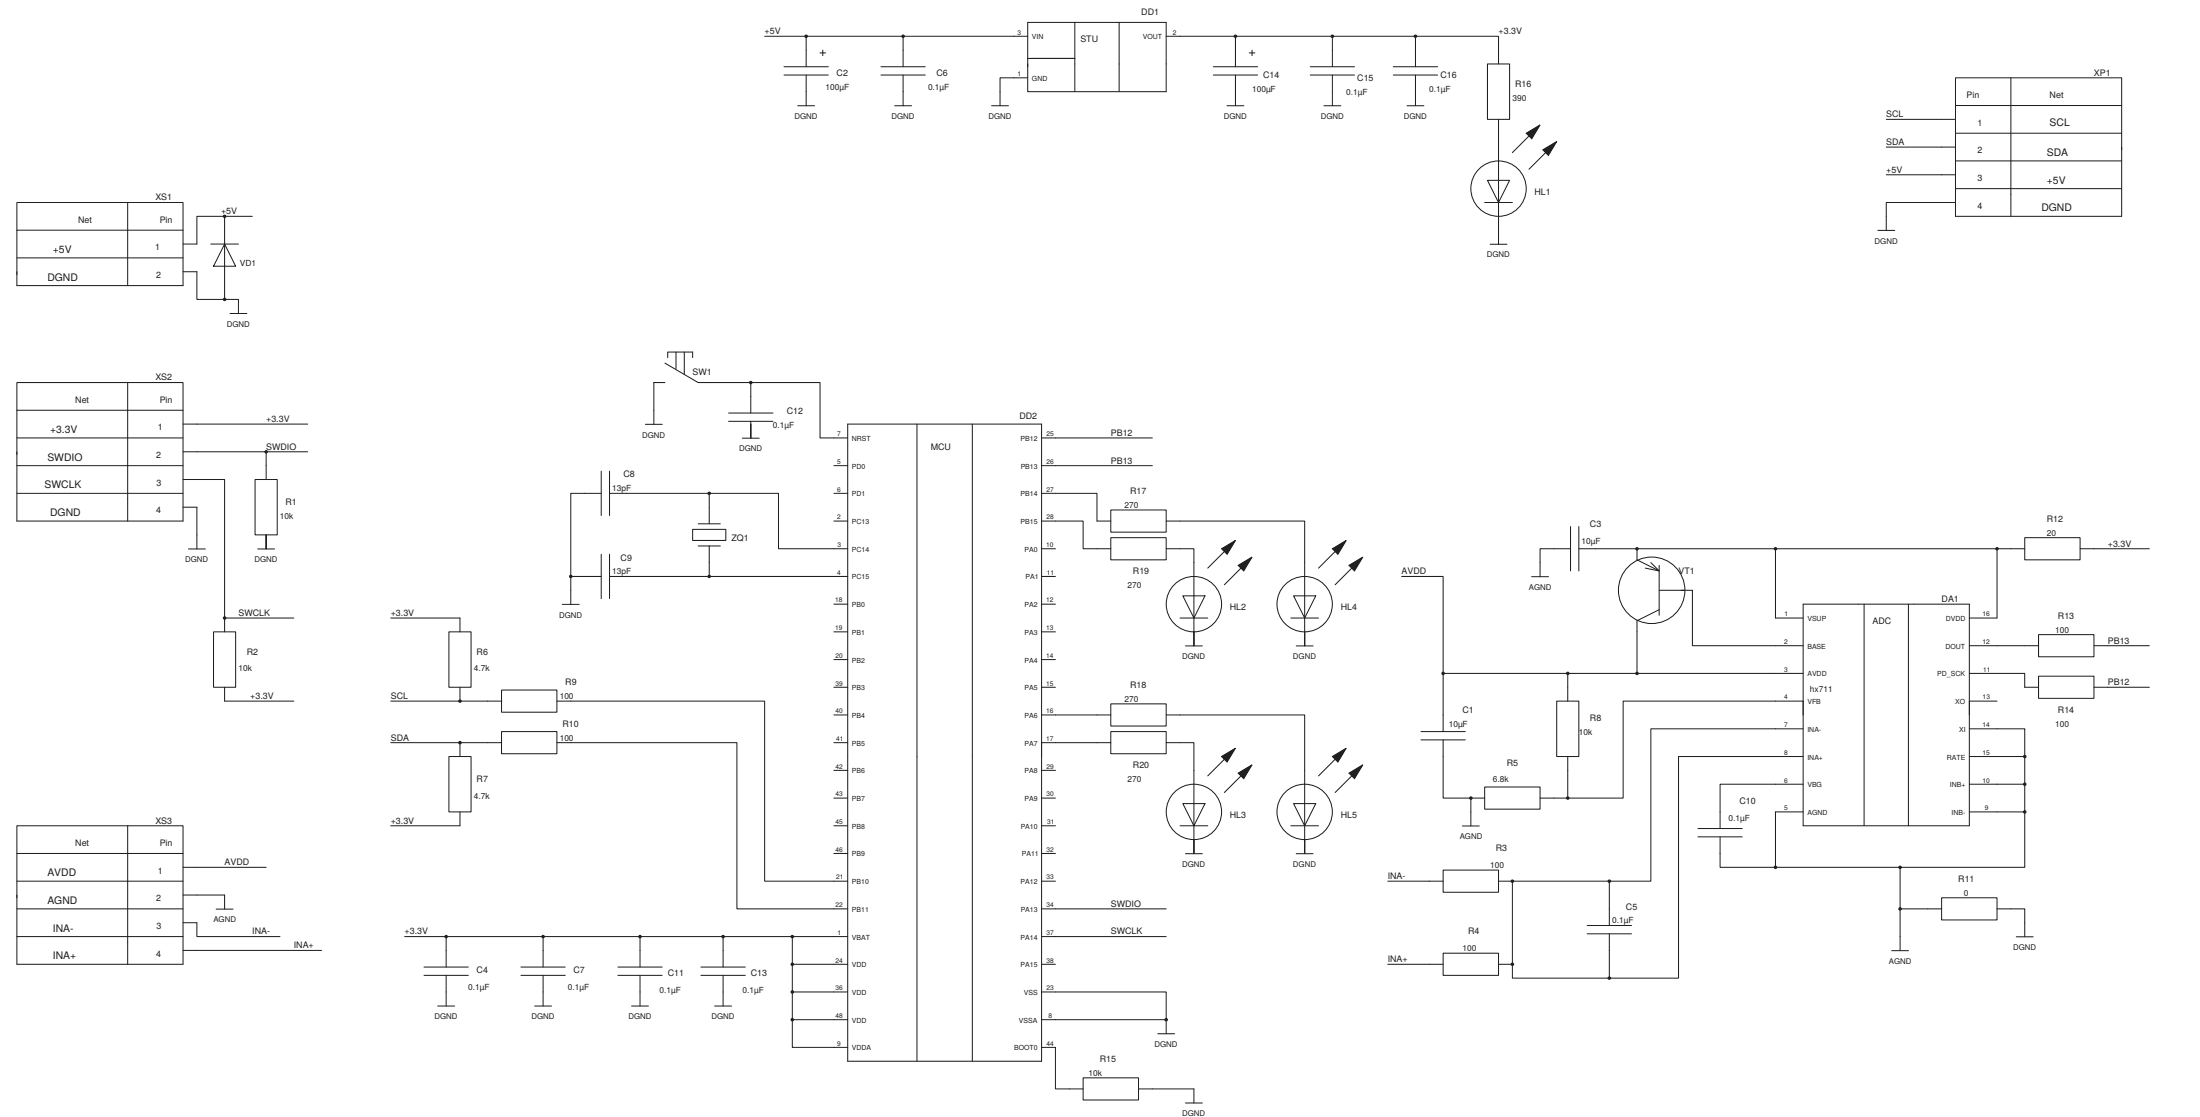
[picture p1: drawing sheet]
<svg xmlns="http://www.w3.org/2000/svg" width="1655mm" height="840mm" viewBox="0 0 1655 840" stroke-linecap="round" stroke-linejoin="round" font-family="sans-serif">
<g fill="none" stroke="#1a1a1a" stroke-width=".75">
<path d="M809 17v52M842 17v52M575 27h198M606 27v23M617 40h4M619 38v4M679 27v23M877 27h250v21M929 27v23M940 40h4M942 38v4M1002 27v23"/>
<path d="M1065 27v23M590 56h33M590 50h33M606 56v24M663 56h33M663 50h33M679 56v24M773 48v21h104v-52h-104v33M773 44h36h-34M773 59h-21v21M913 56h33M913 50h33"/>
<path d="M929 56v24M986 56h33M986 50h33M1002 56v24M1048 56h33M1048 50h33M1065 56v24M1119 48h17v42h-17zM1513 59v104M600 80h13M673 80h13M746 80h13"/>
<path d="M923 80h13M996 80h13M1058 80h13M1471 79h125v34M1596 79v-20h-125v104h125v-52M1127 90v94M1419 90h52M1150 102l-12 13M1163 115l-13 12M1419 111h52M1471 100h125M1119 136h17l-9 16z"/>
<path d="M1419 131h52M1471 121h125M96 152v63M1117 152h21M1471 152h-52v21M1471 142h125M13 173v-21h125v63h-125v-11M138 173h-125v33M169 163v62M190 163h-42v21h-10M1413 173h12M13 194h125"/>
<path d="M159 184h20M169 184l8 16h-16zM1121 184h13M138 204h10v21h31v11M173 236h13M500 273l25 15h40M502 269v-4h19v4M509 265v12M515 265v16M96 288v104M500 288h-8v31M565 288h52v41h21"/>
<path d="M565 288v23M13 309v-21h125v104h-125v-52M138 309h-125v33M138 319h93M486 319h12M548 317h33M548 311h33M565 317v13M638 319h146v479h-146zM690 319v479M731 319v479M13 329h125"/>
<path d="M138 340h93M200 340v21M558 330h13M784 329h83M13 350h125M452 354v34M459 354v34M627 350h11M784 350h83M13 371h125M138 361h31v104h52M192 361h17v41h-17z"/>
<path d="M452 371h-23v84M459 371h75M534 371h52v42h52M534 371v23M627 371h11M784 371h41v21h11M138 381h10v32M521 398h25v8h-25zM525 394h17M627 392h11M784 392h31v21h21M836 384h41v16h-41z"/>
<path d="M877 392h104v94M1181 396v33M1188 396v33M142 413h12M194 413h13M200 402v11M452 417v33M459 417v33M525 411h17M534 411v23M784 413h10M836 404h41v17h-41z"/>
<path d="M877 413h21v73M921 415l-12 12M1004 415l-12 12M1181 413h-22v21M1188 413h148M1231 413v8l17 8M1502 413h21M1523 404h42v17h-42zM1565 413h52M429 434h23M459 434h179M784 434h10"/>
<path d="M934 427l-13 13M1017 427l-13 13M1054 434h32v72h145M1152 434h13M1242 423l6 6-10-2M1248 425v38M423 455h13M627 454h11M784 454h10M890 448h16l-8 17zM973 448h17l-9 17zM1248 444h25v42h83"/>
<path d="M1248 459l-17 8v39h125M1356 454h125v167h-125zM1402 454v167M1436 454v167M161 475h16v42h-16zM169 465v10M294 465h52v10M338 475h16v42h-16zM627 475h11M784 475h10M888 465h21M971 465h21"/>
<path d="M1356 465h-20v-52h166v52h-21M1534 477h41v17h-41zM627 496h11M784 496h10M892 486h12M975 486h13M1481 486h53M1575 486h42M169 517v10h52M346 517v10M377 519h42v17h-42zM627 517h11"/>
<path d="M784 517h10M1086 506v44M1179 506v21M1481 506h42v11h11M1534 509h41v16h-41zM1575 517h42M294 527h83M419 527h156v136h63M627 538h11M784 538h52M836 529h41v17h-41zM877 538h104v104"/>
<path d="M1171 527h17v42h-17zM1356 527h-135v73h-62M1481 527h21M294 559h83M346 559v10M377 550h42v17h-42zM419 559h135v125h84M627 559h11M784 559h52M836 550h41v17h-41zM877 559h21v83M1069 556h33"/>
<path d="M1069 550h33M1086 556v44h20M1356 548h-114v115h-31v33M1481 548h42v63h-42M338 569h16v42h-16zM627 579h11M784 579h10M921 571l-12 13M1004 571l-12 13M1179 569v31M1356 569h-93v167h-125v-73h73M1481 569h42"/>
<path d="M934 584l-13 12M1017 584l-13 12M1117 592h42v17h-42zM1356 590h-62v33M1481 590h42M346 611v10h-52M627 600h11M784 600h10M890 604h16l-8 17zM973 604h17l-9 17zM1106 600h11M1106 600v21"/>
<path d="M1356 611h-20v41h-42v-23M1523 611v41h-187M96 621v104M627 621h11M784 621h10M888 621h21M971 621h21M1100 621h13M1277 629h34M1277 623h34M13 642v-21h125v104h-125v-52M138 642h-125v33"/>
<path d="M138 652h62M627 642h11M784 642h10M892 642h12M975 642h13M1086 654h41v17h-41zM1429 652v63M13 663h125M138 673h31v11M784 663h10M1044 663h42M1127 663h11"/>
<path d="M1461 675h41v17h-41zM13 684h125M138 694h10v10h63M163 684h12M784 684h93M1194 696h33M1429 684h32M1502 684h21v21M13 704h125M138 715h104M304 704h292M336 704v23"/>
<path d="M409 704v23M481 704v23M544 704v23M638 704h-42v21M784 704h93M1086 717h41v17h-41zM1194 702h33M1211 702v34M1423 715h13M1517 705h12M319 734h33M319 727h33"/>
<path d="M336 734v23M392 734h33M392 727h33M409 734v23M465 734h33M465 727h33M481 734v23M527 734h34M527 727h34M544 734v23M596 725h42M596 725v21"/>
<path d="M784 725h10M1044 725h42M1127 725h11M329 757h13M402 757h13M475 757h13M538 757h12M638 746h-42v21h42M784 746h93v21h-93M596 767v21h42M871 777h13M877 767v10"/>
<path d="M784 788h10v31h21M815 811h41v16h-41zM856 819h42v11M892 830h12"/>
<circle cx="1127" cy="142" r="21"/>
<circle cx="898" cy="454" r="21"/>
<circle cx="981" cy="454" r="21"/>
<circle cx="1242" cy="444" r="25"/>
<circle cx="898" cy="611" r="21"/>
<circle cx="981" cy="611" r="21"/>
</g>
<g fill="#1a1a1a" stroke="#1a1a1a" stroke-width=".75">
<path d="M1161 113l10-7-6 11z"/>
<path d="M1148 100l11-6-7 10z"/>
<path d="M931 581l11-6-6 11z"/>
<path d="M919 569l10-6-6 10z"/>
<path d="M1015 581l10-6-6 11z"/>
<path d="M1002 569l11-6-7 10z"/>
<path d="M931 425l11-6-6 10z"/>
<path d="M919 413l10-7-6 11z"/>
<path d="M1015 425l10-6-6 10z"/>
<path d="M1002 413l11-7-7 11z"/>
</g>
<g fill="#1a1a1a">
<circle cx="169" cy="465" r="1.3"/>
<circle cx="169" cy="225" r="1.3"/>
<circle cx="169" cy="163" r="1.3"/>
<circle cx="200" cy="340" r="1.3"/>
<circle cx="336" cy="704" r="1.3"/>
<circle cx="346" cy="559" r="1.3"/>
<circle cx="346" cy="527" r="1.3"/>
<circle cx="409" cy="704" r="1.3"/>
<circle cx="429" cy="434" r="1.3"/>
<circle cx="481" cy="704" r="1.3"/>
<circle cx="534" cy="434" r="1.3"/>
<circle cx="534" cy="371" r="1.3"/>
<circle cx="544" cy="704" r="1.3"/>
<circle cx="565" cy="288" r="1.3"/>
<circle cx="596" cy="767" r="1.3"/>
<circle cx="596" cy="746" r="1.3"/>
<circle cx="596" cy="725" r="1.3"/>
<circle cx="596" cy="704" r="1.3"/>
<circle cx="606" cy="27" r="1.3"/>
<circle cx="679" cy="27" r="1.3"/>
<circle cx="877" cy="767" r="1.3"/>
<circle cx="929" cy="27" r="1.3"/>
<circle cx="1002" cy="27" r="1.3"/>
<circle cx="1065" cy="27" r="1.3"/>
<circle cx="1086" cy="506" r="1.3"/>
<circle cx="1106" cy="600" r="1.3"/>
<circle cx="1138" cy="725" r="1.3"/>
<circle cx="1138" cy="663" r="1.3"/>
<circle cx="1179" cy="600" r="1.3"/>
<circle cx="1179" cy="506" r="1.3"/>
<circle cx="1211" cy="736" r="1.3"/>
<circle cx="1211" cy="663" r="1.3"/>
<circle cx="1231" cy="506" r="1.3"/>
<circle cx="1231" cy="413" r="1.3"/>
<circle cx="1336" cy="652" r="1.3"/>
<circle cx="1336" cy="413" r="1.3"/>
<circle cx="1429" cy="684" r="1.3"/>
<circle cx="1429" cy="652" r="1.3"/>
<circle cx="1502" cy="413" r="1.3"/>
<circle cx="1523" cy="611" r="1.3"/>
<circle cx="1523" cy="590" r="1.3"/>
<circle cx="1523" cy="569" r="1.3"/>
</g>
<g font-size="7.8" fill="#1a1a1a">
<text x="1542" y="94">SCL</text>
<text x="1540" y="117">SDA</text>
<text x="1540" y="138">+5V</text>
<text x="1536" y="159">DGND</text>
<text x="40" y="190">+5V</text>
<text x="36" y="211">DGND</text>
<text x="38" y="326">+3.3V</text>
<text x="36" y="347">SWDIO</text>
<text x="34" y="367">SWCLK</text>
<text x="38" y="388">DGND</text>
<text x="36" y="659">AVDD</text>
<text x="36" y="680">AGND</text>
<text x="40" y="701">INA-</text>
<text x="40" y="722">INA+</text>
</g>
<g font-size="6.7" fill="#1a1a1a">
<text x="859" y="11">DD1</text>
<text x="575" y="26">+5V</text>
<text x="1127" y="26">+3.3V</text>
<text x="813" y="32">STU</text>
<text x="629" y="57">C2</text>
<text x="704" y="57">C6</text>
<text x="950" y="59">C14</text>
<text x="1084" y="59">C16</text>
<text x="1575" y="57">XP1</text>
<text x="1021" y="61">C15</text>
<text x="1140" y="65">R16</text>
<text x="1479" y="74">Pin</text>
<text x="1542" y="74">Net</text>
<text x="1419" y="88">SCL</text>
<text x="1488" y="94">1</text>
<text x="1419" y="109">SDA</text>
<text x="1488" y="115">2</text>
<text x="1419" y="130">+5V</text>
<text x="1488" y="136">3</text>
<text x="1154" y="147">HL1</text>
<text x="117" y="151">XS1</text>
<text x="166" y="161">+5V</text>
<text x="1488" y="157">4</text>
<text x="59" y="167">Net</text>
<text x="120" y="167">Pin</text>
<text x="117" y="188">1</text>
<text x="118" y="209">2</text>
<text x="521" y="282">SW1</text>
<text x="117" y="286">XS2</text>
<text x="57" y="303">Net</text>
<text x="120" y="303">Pin</text>
<text x="592" y="311">C12</text>
<text x="200" y="317">+3.3V</text>
<text x="767" y="315">DD2</text>
<text x="119" y="324">1</text>
<text x="836" y="328">PB12</text>
<text x="200" y="338">SWDIO</text>
<text x="700" y="338">MCU</text>
<text x="118" y="344">2</text>
<text x="836" y="349">PB13</text>
<text x="469" y="359">C8</text>
<text x="118" y="365">3</text>
<text x="850" y="372">R17</text>
<text x="215" y="380">R1</text>
<text x="118" y="386">4</text>
<text x="1540" y="392">R12</text>
<text x="1196" y="397">C3</text>
<text x="550" y="407">ZQ1</text>
<text x="1586" y="411">+3.3V</text>
<text x="467" y="422">C9</text>
<text x="852" y="432">R19</text>
<text x="1054" y="432">AVDD</text>
<text x="1263" y="432">VT1</text>
<text x="1461" y="453">DA1</text>
<text x="925" y="459">HL2</text>
<text x="1009" y="459">HL4</text>
<text x="179" y="463">SWCLK</text>
<text x="294" y="463">+3.3V</text>
<text x="1548" y="465">R13</text>
<text x="1409" y="469">ADC</text>
<text x="1586" y="484">PB13</text>
<text x="186" y="492">R2</text>
<text x="359" y="492">R6</text>
<text x="425" y="515">R9</text>
<text x="1586" y="515">PB12</text>
<text x="850" y="517">R18</text>
<text x="188" y="526">+3.3V</text>
<text x="294" y="526">SCL</text>
<text x="1100" y="536">C1</text>
<text x="1548" y="536">R14</text>
<text x="1196" y="542">R8</text>
<text x="423" y="547">R10</text>
<text x="294" y="557">SDA</text>
<text x="1134" y="576">R5</text>
<text x="852" y="578">R20</text>
<text x="359" y="588">R7</text>
<text x="1309" y="605">C10</text>
<text x="925" y="615">HL3</text>
<text x="1009" y="615">HL5</text>
<text x="117" y="619">XS3</text>
<text x="294" y="619">+3.3V</text>
<text x="57" y="636">Net</text>
<text x="120" y="636">Pin</text>
<text x="1125" y="640">R3</text>
<text x="169" y="651">AVDD</text>
<text x="119" y="657">1</text>
<text x="1044" y="661">INA-</text>
<text x="1473" y="663">R11</text>
<text x="118" y="678">2</text>
<text x="836" y="682">SWDIO</text>
<text x="1223" y="684">C5</text>
<text x="118" y="699">3</text>
<text x="190" y="703">INA-</text>
<text x="304" y="703">+3.3V</text>
<text x="836" y="703">SWCLK</text>
<text x="1104" y="703">R4</text>
<text x="221" y="713">INA+</text>
<text x="118" y="719">4</text>
<text x="1044" y="724">INA+</text>
<text x="359" y="732">C4</text>
<text x="431" y="732">C7</text>
<text x="502" y="734">C11</text>
<text x="565" y="734">C13</text>
<text x="827" y="799">R15</text>
</g>
<g font-size="6.3" fill="#1a1a1a">
<text x="621" y="67">100µF</text>
<text x="698" y="67">0.1µF</text>
<text x="942" y="69">100µF</text>
<text x="1013" y="72">0.1µF</text>
<text x="1075" y="69">0.1µF</text>
<text x="1138" y="76">390</text>
<text x="180" y="200">VD1</text>
<text x="581" y="322">0.1µF</text>
<text x="461" y="369">13pF</text>
<text x="846" y="382">270</text>
<text x="211" y="390">10k</text>
<text x="1540" y="403">20</text>
<text x="1190" y="409">10µF</text>
<text x="461" y="432">13pF</text>
<text x="848" y="442">270</text>
<text x="1546" y="476">100</text>
<text x="179" y="505">10k</text>
<text x="356" y="505">4.7k</text>
<text x="1362" y="521">hx711</text>
<text x="421" y="526">100</text>
<text x="846" y="528">270</text>
<text x="1090" y="547">10µF</text>
<text x="1546" y="547">100</text>
<text x="421" y="557">100</text>
<text x="1188" y="553">10k</text>
<text x="848" y="588">270</text>
<text x="1123" y="588">6.8k</text>
<text x="356" y="601">4.7k</text>
<text x="1300" y="617">0.1µF</text>
<text x="1121" y="653">100</text>
<text x="1477" y="674">0</text>
<text x="1213" y="694">0.1µF</text>
<text x="1100" y="715">100</text>
<text x="352" y="744">0.1µF</text>
<text x="427" y="744">0.1µF</text>
<text x="496" y="747">0.1µF</text>
<text x="559" y="747">0.1µF</text>
<text x="819" y="809">10k</text>
</g>
<g font-size="5.9" fill="#1a1a1a">
<text x="598" y="89">DGND</text>
<text x="671" y="89">DGND</text>
<text x="744" y="89">DGND</text>
<text x="921" y="89">DGND</text>
<text x="994" y="89">DGND</text>
<text x="1056" y="89">DGND</text>
<text x="1410" y="183">DGND</text>
<text x="1118" y="194">DGND</text>
<text x="171" y="246">DGND</text>
<text x="483" y="329">DGND</text>
<text x="556" y="339">DGND</text>
<text x="139" y="423">DGND</text>
<text x="191" y="423">DGND</text>
<text x="1150" y="444">AGND</text>
<text x="421" y="464">DGND</text>
<text x="889" y="496">DGND</text>
<text x="973" y="496">DGND</text>
<text x="1098" y="631">AGND</text>
<text x="889" y="652">DGND</text>
<text x="973" y="652">DGND</text>
<text x="161" y="694">AGND</text>
<text x="1514" y="714">DGND</text>
<text x="1421" y="725">AGND</text>
<text x="327" y="767">DGND</text>
<text x="400" y="767">DGND</text>
<text x="473" y="767">DGND</text>
<text x="535" y="767">DGND</text>
<text x="868" y="787">DGND</text>
<text x="889" y="839">DGND</text>
</g>
<g font-size="5.2" fill="#1a1a1a">
<text x="776" y="30">VIN</text>
<text x="860" y="30">VOUT</text>
<text x="776" y="61">GND</text>
<text x="641" y="332">NRST</text>
<text x="768" y="332">PB12</text>
<text x="641" y="352">PD0</text>
<text x="768" y="352">PB13</text>
<text x="641" y="373">PD1</text>
<text x="768" y="373">PB14</text>
<text x="641" y="394">PC13</text>
<text x="768" y="394">PB15</text>
<text x="641" y="415">PC14</text>
<text x="771" y="415">PA0</text>
<text x="641" y="436">PC15</text>
<text x="772" y="436">PA1</text>
<text x="641" y="457">PB0</text>
<text x="771" y="457">PA2</text>
<text x="1360" y="467">VSUP</text>
<text x="1464" y="467">DVDD</text>
<text x="641" y="477">PB1</text>
<text x="771" y="477">PA3</text>
<text x="1360" y="488">BASE</text>
<text x="1464" y="488">DOUT</text>
<text x="641" y="498">PB2</text>
<text x="771" y="498">PA4</text>
<text x="1360" y="509">AVDD</text>
<text x="1457" y="509">PD_SCK</text>
<text x="641" y="519">PB3</text>
<text x="771" y="519">PA5</text>
<text x="1360" y="530">VFB</text>
<text x="1471" y="530">XO</text>
<text x="641" y="540">PB4</text>
<text x="771" y="540">PA6</text>
<text x="1360" y="550">INA-</text>
<text x="1474" y="550">XI</text>
<text x="641" y="561">PB5</text>
<text x="771" y="561">PA7</text>
<text x="1360" y="571">INA+</text>
<text x="1465" y="571">RATE</text>
<text x="641" y="582">PB6</text>
<text x="771" y="582">PA8</text>
<text x="1360" y="592">VBG</text>
<text x="1467" y="592">INB+</text>
<text x="641" y="602">PB7</text>
<text x="771" y="602">PA9</text>
<text x="1360" y="613">AGND</text>
<text x="1468" y="613">INB-</text>
<text x="641" y="623">PB8</text>
<text x="768" y="623">PA10</text>
<text x="641" y="644">PB9</text>
<text x="769" y="644">PA11</text>
<text x="641" y="665">PB10</text>
<text x="768" y="665">PA12</text>
<text x="641" y="686">PB11</text>
<text x="768" y="686">PA13</text>
<text x="641" y="707">VBAT</text>
<text x="768" y="707">PA14</text>
<text x="641" y="727">VDD</text>
<text x="768" y="727">PA15</text>
<text x="641" y="748">VDD</text>
<text x="770" y="748">VSS</text>
<text x="641" y="769">VDD</text>
<text x="766" y="769">VSSA</text>
<text x="641" y="790">VDDA</text>
<text x="763" y="790">BOOT0</text>
</g>
<g font-size="5" fill="#1a1a1a">
<text x="765" y="26">3</text>
<text x="882" y="26">2</text>
<text x="766" y="57">1</text>
<text x="630" y="328">7</text>
<text x="787" y="328">25</text>
<text x="630" y="349">5</text>
<text x="787" y="349">26</text>
<text x="630" y="370">6</text>
<text x="787" y="370">27</text>
<text x="630" y="391">2</text>
<text x="787" y="391">28</text>
<text x="630" y="411">3</text>
<text x="787" y="411">10</text>
<text x="630" y="432">4</text>
<text x="787" y="432">11</text>
<text x="628" y="453">18</text>
<text x="787" y="453">12</text>
<text x="1342" y="464">1</text>
<text x="1491" y="464">16</text>
<text x="628" y="474">19</text>
<text x="787" y="474">13</text>
<text x="1342" y="484">2</text>
<text x="1491" y="484">12</text>
<text x="629" y="495">20</text>
<text x="787" y="495">14</text>
<text x="1342" y="505">3</text>
<text x="1492" y="505">11</text>
<text x="629" y="516">39</text>
<text x="787" y="516">15</text>
<text x="1342" y="526">4</text>
<text x="1491" y="526">13</text>
<text x="629" y="536">40</text>
<text x="787" y="536">16</text>
<text x="1342" y="547">7</text>
<text x="1491" y="547">14</text>
<text x="629" y="557">41</text>
<text x="787" y="557">17</text>
<text x="1342" y="568">8</text>
<text x="1491" y="568">15</text>
<text x="629" y="578">42</text>
<text x="787" y="578">29</text>
<text x="1342" y="589">6</text>
<text x="1491" y="589">10</text>
<text x="629" y="599">43</text>
<text x="787" y="599">30</text>
<text x="1342" y="609">5</text>
<text x="1493" y="609">9</text>
<text x="629" y="620">45</text>
<text x="788" y="620">31</text>
<text x="629" y="641">46</text>
<text x="787" y="641">32</text>
<text x="629" y="661">21</text>
<text x="787" y="661">33</text>
<text x="629" y="682">22</text>
<text x="787" y="682">34</text>
<text x="630" y="703">1</text>
<text x="787" y="703">37</text>
<text x="628" y="724">24</text>
<text x="787" y="724">38</text>
<text x="629" y="745">36</text>
<text x="787" y="745">23</text>
<text x="629" y="766">48</text>
<text x="789" y="766">8</text>
<text x="630" y="786">9</text>
<text x="787" y="786">44</text>
</g>
</svg>
